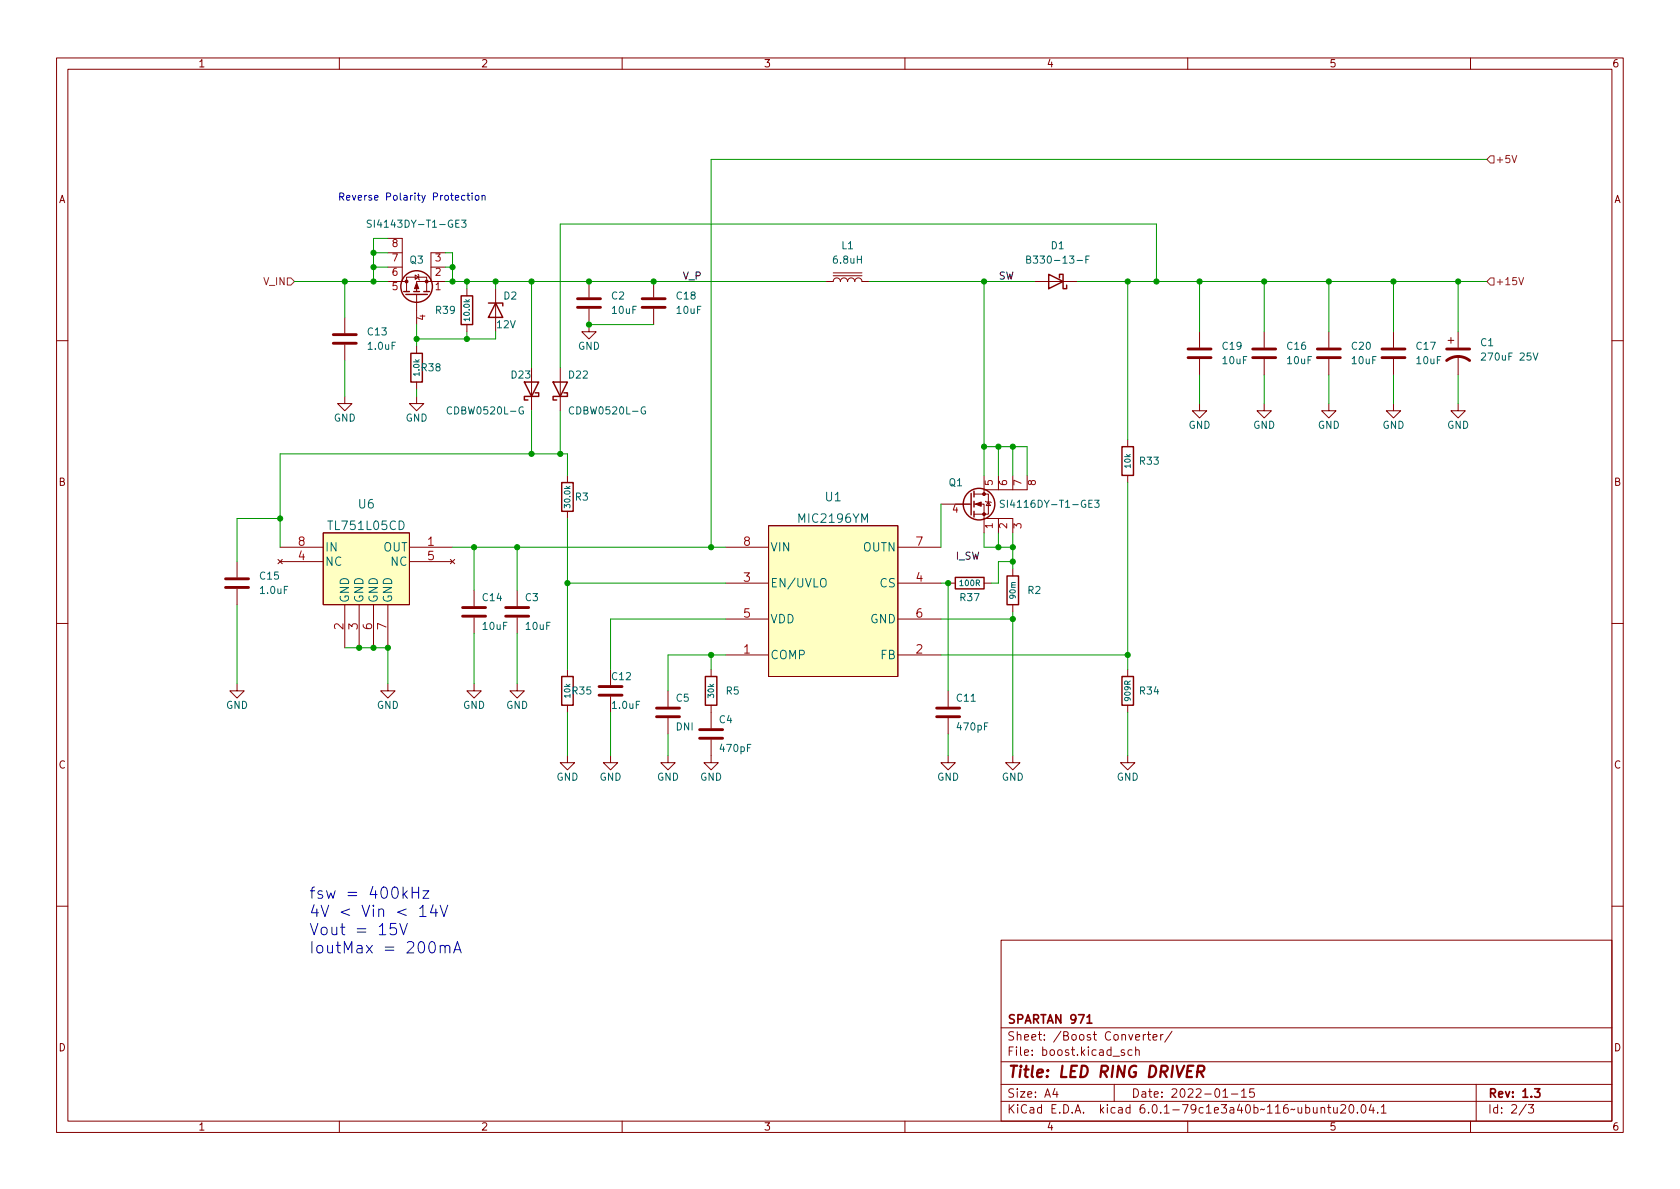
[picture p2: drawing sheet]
<svg xmlns="http://www.w3.org/2000/svg" width="297mm" height="210mm" viewBox="0 0 297 210" stroke-linecap="round" stroke-linejoin="round" font-family="sans-serif">
<g fill="none" stroke="#840000" stroke-width=".18">
<path d="M10 10.2h277v190.1h-277zM12 12.2h273v186.1h-273zM60 10.2v2M110 10.2v2M160 10.2v2M210 10.2v2M260 10.2v2M61 56.1v2.8M68.6 49.8h3.3M68.6 42.2h2.5v7.6M68.6 47.2h2.5M68.6 44.7h2.5"/>
<path d="M71.9 51.6v-2.6h3.5v2.6M73.4 48.6l.6 .4-.6 .4zM73.7 52.1v5.3M73.9 48.5l.1 .1v.8l.2 .1M76.2 49.8h-2.5v1.8M76.2 49.8h2.5M76.2 47.2h2.5M78.7 44.7h-2.5v5.1M82.5 51v1.3M82.5 57.4v1.3M87.6 51v7.7M104.1 54.6v4.1h1.3l-1.3 1.2-1.2-1.2h1.2"/>
<path d="M104.1 49.8v2.8M115.6 49.8v2.8M115.6 54.6v2.8M146 49.8h1.3a.64 .64 0 0 1 .7-.7 .64 .64 0 0 1 .6 .7 .64 .64 0 0 1 .6-.7 .64 .64 0 0 1 .7 .7 .64 .64 0 0 1 .6-.7 .64 .64 0 0 1 .6 .7 .64 .64 0 0 1 .7-.7 .64 .64 0 0 1 .6 .7h1.3M147.3 48.8h5.1M147.3 48.3h5.1M182.9 49.8h7.6M212.1 58.7v2.8M223.5 58.7v2.8M234.9 58.7v2.8M246.4 58.7v2.8M256.5 59.7v1"/>
<path d="M257.8 58.7v2.8M10 60.2h2M61 70.1v1.3h1.2l-1.2 1.2-1.3-1.2h1.3M61 61v2.7M73.7 70.1v1.3h1.2l-1.2 1.2-1.3-1.2h1.3M73.7 61.2v1.3M73.7 67.6v1.2M94 65v7.6M99.1 65v7.6M199.4 77.7v1.3M212.1 71.4v1.2h1.3l-1.3 1.3-1.3-1.3h1.3M212.1 63.5v2.8"/>
<path d="M223.5 71.4v1.2h1.3l-1.3 1.3-1.3-1.3h1.3M223.5 63.5v2.8M234.9 71.4v1.2h1.3l-1.3 1.3-1.2-1.3h1.2M234.9 63.5v2.8M246.4 71.4v1.2h1.2l-1.2 1.3-1.3-1.3h1.3M246.4 63.5v2.8M256 60.2h1M257.8 71.4v1.2h1.3l-1.3 1.3-1.3-1.3h1.3M257.8 63v3.3M285 60.2h2M41.9 99.3v2.8M49.1 98.9l.8 .8"/>
<path d="M49.5 96.8h7.6M49.5 99.3h7.6M49.9 98.9l-.8 .8M57.1 94.2h15.3v12.7h-15.3zM72.4 96.8h7.6M72.4 99.3h7.6M79.6 98.9l.8 .8M80.4 98.9l-.8 .8M100.3 84.1v1.2M100.3 90.4v1.3M128.3 96.8h7.6M135.9 93h22.8v26.6h-22.8z"/>
<path d="M158.7 96.8h7.7M166.4 89.1h5.3M172.2 89.1h1.8v2.6M172.2 87.4h2.6v3.5h-2.6M174 91.7h5.1v2.5M174 84.1v3.3M174 91.7v2.5M174.2 88.6l.2 .2h.7l.2 .1M174.8 88.8l.3 .6h-.7zM176.5 84.1v2.5M176.5 91.7v2.5M179.1 84.1v2.5"/>
<path d="M181.6 84.1v2.5h-7.6M199.4 84.1v1.2M10 110.2h2M41.9 104.1v2.8M61 106.9v7.6M63.5 106.9v7.6M66 106.9v7.6M68.6 106.9v7.6M83.8 104.4v2.8M83.8 109.2v2.8M91.4 104.4v2.8M91.4 109.2v2.8"/>
<path d="M100.3 118.4v1.2M107.9 118.4v2.8M125.7 118.4v1.2M128.3 103.1h7.6M128.3 115.8h7.6M128.3 109.5h7.6M158.7 103.1h7.7M158.7 115.8h7.7M158.7 109.5h7.7M167.6 103.1h1.3M174 103.1h1.3M179.1 100.6v1.2"/>
<path d="M179.1 106.9v1.3M199.4 118.4v1.2M285 110.2h2M41.9 120.9v1.3h1.3l-1.3 1.2-1.3-1.2h1.3M68.6 120.9v1.3h1.2l-1.2 1.2-1.3-1.2h1.3M83.8 120.9v1.3h1.3l-1.3 1.2-1.3-1.2h1.3M91.4 120.9v1.3h1.3l-1.3 1.2-1.2-1.2h1.2M100.3 133.6v1.3h1.3l-1.3 1.2-1.2-1.2h1.2M100.3 124.7v1.3M107.9 133.6v1.3h1.3l-1.3 1.2-1.2-1.2h1.2M107.9 123.2v2.8M118.1 133.6v1.3h1.3l-1.3 1.2-1.3-1.2h1.3"/>
<path d="M118.1 122.2v2.8M118.1 127v2.8M125.7 130.8v4.1h1.3l-1.3 1.2-1.2-1.2h1.2M125.7 124.7v4.1M167.6 133.6v1.3h1.3l-1.3 1.2-1.2-1.2h1.2M167.6 122.2v2.8M167.6 127v2.8M179.1 133.6v1.3h1.2l-1.2 1.2-1.3-1.2h1.3M199.4 133.6v1.3h1.3l-1.3 1.2-1.3-1.2h1.3M199.4 124.7v1.3M10 160.2h2M177 166.3h108v32h-108z"/>
<path d="M285 160.2h2M60 198.3v2M110 198.3v2M160 198.3v2M177 194.8h108M177 191.8h108M177 187.8h108M177 181.8h108M186.5 192.5l-.4 1h1M186.9 193v1M197 191.8v3M198.8 185.7l-.4-.1-.2 .2 .1 .3 .5 .1v.4h-.6"/>
<path d="M200.1 185.7l-.4-.1-.3 .3v.4l.2 .3h.5M200.8 185.8l.2-.2 .4 .1v.9M200.8 185.1v1.5M202.1 182.9v1M202.6 182.9l-.3 .1-.2 .2M202.9 182.9h.5M203.1 182.4v1.3l.3 .2M203.9 183.4l.7-.1-.1-.3-.4-.1-.2 .2v.8h.6M205.2 182.9v1M205.6 182.9l-.2 .1-.2 .2M207.2 182.4l-1.3 1.9M210 198.3v2"/>
<path d="M216.2 194h.9M217.7 193.5h1.2M219.5 193l.4-.5v1.5M219.5 194h.9M221.7 192.5h-.7l-.1 .7 .2-.1 .5 .1 .2 .2-.1 .5-.2 .1-.6-.1M233.6 196l.2-.2 .3 .1 .1 .9M233.6 195.8v1M234.7 195.8h.6M234.9 195.3v1.3l.4 .2M235.8 195.8l.1 1h.3l.2-.1M236.4 195.8v1M237.1 195.5l.5-.2 .3 .2v.3l-.9 1h.9"/>
<path d="M238.7 195.4l.2-.1a.81 .81 0 0 1 .5 .7 .81 .81 0 0 1-.3 .8h-.1a.81 .81 0 0 1-.6-.6 .81 .81 0 0 1 .3-.8zM240 196.7v.1M240.8 195.5l.2-.2a.81 .81 0 0 1 .6 .7 .81 .81 0 0 1-.3 .8h-.2a.81 .81 0 0 1-.3-1.3zM242.4 195.3l-.3 1h.9M242.8 195.8v1M243.6 196.7v.1M244.2 195.8l.4-.5v1.5M244.2 196.8h.9M260 198.3v2M261 191.8v6.5M269.9 195.3l-1.3 1.9M270.2 195.3h1l-.6 .6 .5 .1v.7l-.2 .1h-.5l-.2-.1"/>
</g>
<path d="M192.2 179.9l.4-.5v1.5M192.2 180.9h.9M271.3 192.5h1l-.5 .6 .4 .1v.7l-.2 .1h-.4l-.3-.1" fill="none" stroke="#840000" stroke-width=".3"/>
<path d="M211.7 189.5h.8a.55 .55 0 0 0 .4-.5 .55 .55 0 0 0-.3-.5h-.7l-.3 2M212.2 189.5l.6 1" fill="none" stroke="#840000" stroke-width=".4"/>
<g fill="none" stroke="#840000" stroke-width=".25">
<path d="M71.4 51.6h1M71.8 52.1h3.8M73.2 51.6h1M74.9 51.6h1M81.5 52.3h2.1v5.1h-2.1zM86.4 53.6h2.5v.5M87.6 53.6l1.3 2.5h-2.5zM185.4 48.5l2.6 1.3-2.6 1.2zM187.3 49.1v-.6h.7v2.5h.6v-.6M72.6 62.5h2.1v5.1h-2.1zM92.7 67.6h2.5l-1.2 2.5zM94.6 69.5h.6v.6h-2.5v.6h.6"/>
<path d="M97.8 67.6h2.5l-1.2 2.5zM99.7 69.5h.6v.6h-2.5v.6h.6M198.4 79h2v5.1h-2zM99.3 85.3h2v5.1h-2zM171.7 87.2v3.9M172.2 86.9v1M172.2 88.6v1.1M172.2 90.4v1M99.3 119.6h2v5.1h-2zM124.7 119.6h2v5.1h-2zM168.9 102.1h5.1v2h-5.1zM178.1 101.8h2v5.1h-2z"/>
<path d="M198.4 119.6h2v5.1h-2z"/>
<circle cx="73.7" cy="50.7" r="2.79"/>
<circle cx="173.1" cy="89.1" r="2.79"/>
</g>
<path d="M65.6 39l-.4-.1-.2 .1v.4l.5 .2 .1 .4-.2 .2-.5-.1M81.6 38.9h.8l-.4 .5 .3 .1v.6l-.1 .1-.6-.1M181.5 45.9l.6-.1 .1-.2-.1-.2-.6-.1v1.2h.5l.2-.1 .1-.3-.3-.2M192 45.9h.4M192.6 45.3h-.6v1.2M92.5 72a.59 .59 0 0 0-.7 .6 .59 .59 0 0 0 .7 .6v-.5h-.2M114.1 72a.59 .59 0 0 0-.8 .6 .59 .59 0 0 0 .8 .6v-.5h-.2M261.9 62.5l.5-.1 .3 .4-.8 .9h.8M271.1 62.4l.4 1.3 .4-1.3M177.6 88.5h-.5l-.2 .1v.3l.6 .3 .1 .3-.3 .2h-.4M193.5 88.5h.8l-.4 .4 .4 .2v.5l-.2 .1-.6-.1M145.1 102.5a.5 .5 0 0 1 .6-.2 .5 .5 0 0 1 .4 .5v.5a.5 .5 0 0 1-.5 .5 .5 .5 0 0 1-.5-.5z" fill="none" stroke="#006464" stroke-width=".18"/>
<g fill="none" stroke="#840000" stroke-width=".51">
<path d="M58.9 59.2h4.1M102.1 54.4h4.1M102.1 52.8h4.1M113.5 54.4h4.1M113.5 52.8h4.1M58.9 60.7h4.1M210.1 63.2h4M210.1 61.7h4M221.5 63.2h4.1M221.5 61.7h4.1M232.9 63.2h4.1M232.9 61.7h4.1"/>
<path d="M244.3 63.2h4.1M244.3 61.7h4.1M255.8 63.7a3.3 3.3 0 0 1 4 0M255.8 61.7h4M39.9 103.9h4M39.9 102.4h4M81.8 109h4.1M81.8 107.4h4.1M89.4 109h4.1M89.4 107.4h4.1M105.9 122.9h4.1M105.9 121.4h4.1"/>
<path d="M116.1 126.7h4M116.1 125.2h4M123.7 130.6h4.1M123.7 129h4.1M165.6 126.7h4.1M165.6 125.2h4.1"/>
</g>
<g fill="#ffffc2" stroke="#ffffc2" stroke-width=".18">
<path d="M57.1 94.2h15.3v12.7h-15.3z"/>
<path d="M135.9 93h22.8v26.6h-22.8z"/>
</g>
<g fill="#840000" stroke="#840000" stroke-width=".18">
<path d="M73.7 50l.3 1h-.7z"/>
<path d="M172.5 89.1l1-.3v.7z"/>
<circle cx="75.4" cy="49.8" r=".25"/>
<circle cx="71.9" cy="49.8" r=".25"/>
<circle cx="174" cy="90.9" r=".25"/>
<circle cx="174" cy="87.4" r=".25"/>
</g>
<path d="M263.5 27.6h.7v1.2h-.7l-.6-.6zM267.3 27.5l.5 1.3 .4-1.3M50.8 49.1h.6l.7 .7-.7 .6h-.6zM263.5 49.1h.7v1.3h-.7l-.6-.6zM268.5 49.1l.5 1.3 .4-1.3" fill="none" stroke="#725600" stroke-width=".18"/>
<g fill="none" stroke="#0000c2" stroke-width=".18">
<path d="M82.2 34.6h-.4l-.2 .2 .1 .5h.5M82.6 34.6h.4M82.7 34.1v1.1l.3 .2M83.5 34.1v.1M83.5 34.6v.8M84.1 34.6h.3l.3 .2v.4l-.3 .2-.3-.1-.1-.1zM85.2 34.7l.2-.1h.3l.1 .8M85.2 34.6v.8M72.9 156.9v2M72.9 157.8h1.1M74 156.9v2M74.8 157.5h1l-1 1.4h1"/>
<path d="M76.6 160l-.5 1.4h1.3M70 163.3h-.9l-.1 .9 .3-.1 .6 .1 .2 .2-.1 .7-.3 .2h-.4l-.3-.2M70.7 163.3l.7 2 .6-2M74.2 160.6l.6-.5v2M74.2 162.1h1.2M77.1 160.7v1.4M77.8 160.1l.7 2 .7-2M77.8 167.4a.5 .5 0 0 1 .9 .1v1M77.8 167.2v1.3M78.7 167.5l.3-.3 .4 .1 .1 1.2M80.2 168.5l.7-2 .6 2M80.4 167.9h1"/>
</g>
<g fill="none" stroke="#009600" stroke-width=".18">
<path d="M262.9 28.2h-137.2v68.6M52.1 49.8h16.5M61 49.8v6.3M66 47.2h2.6M66 44.7h2.6M68.6 42.2h-2.6v7.6M73.7 57.4v3.8M78.7 44.7h1.3v5.1M78.7 47.2h1.3M78.7 49.8h67.3M82.5 49.8v1.2M82.5 58.7v1.2"/>
<path d="M87.6 49.8v1.2M87.6 58.7v1.2h-13.9M94 49.8v15.2M104.1 57.4h11.5M153.7 49.8h29.2M174 49.8v34.3M190.5 49.8h72.4M199.4 49.8v27.9M204.5 49.8v-10.2h-105.4v25.4M212.1 49.8v8.9M223.5 49.8v8.9M234.9 49.8v8.9"/>
<path d="M246.4 49.8v8.9M257.8 49.8v8.9M61 63.7v6.4M73.7 68.8v1.3M94 72.6v7.7M99.1 72.6v7.7M174 79h7.6v5.1M176.5 79v5.1M179.1 79v5.1M212.1 66.3v5.1M223.5 66.3v5.1M234.9 66.3v5.1"/>
<path d="M246.4 66.3v5.1M257.8 66.3v5.1M49.5 91.7h-7.6v7.6M80 96.8h48.3M83.8 96.8v7.6M91.4 96.8v7.6M100.3 84.1v-3.8h-50.8v16.5M100.3 91.7v26.7M166.4 89.1v7.7M174 94.2v2.6h5.1M176.5 94.2v2.6M179.1 99.3h-2.6v3.8h-1.2"/>
<path d="M179.1 94.2v6.4M199.4 85.3v33.1M41.9 106.9v14M61 114.5h7.6v6.4M83.8 112v8.9M91.4 112v8.9M100.3 103.1h28M125.7 115.8v2.6M128.3 115.8h-10.2v6.4M128.3 109.5h-20.4v8.9M166.4 115.8h33M166.4 109.5h12.7"/>
<path d="M166.4 103.1h1.2v19.1M179.1 108.2v25.4M100.3 126v7.6M107.9 126v7.6M118.1 129.8v3.8M167.6 129.8v3.8M199.4 126v7.6"/>
</g>
<g fill="#009600" stroke="#009600" stroke-width=".18">
<circle cx="199.4" cy="49.8" r=".46"/>
<circle cx="212.1" cy="49.8" r=".46"/>
<circle cx="204.5" cy="49.8" r=".46"/>
<circle cx="176.5" cy="79" r=".46"/>
<circle cx="174" cy="79" r=".46"/>
<circle cx="223.5" cy="49.8" r=".46"/>
<circle cx="174" cy="49.8" r=".46"/>
<circle cx="234.9" cy="49.8" r=".46"/>
<circle cx="246.4" cy="49.8" r=".46"/>
<circle cx="257.8" cy="49.8" r=".46"/>
<circle cx="100.3" cy="103.1" r=".46"/>
<circle cx="80" cy="49.8" r=".46"/>
<circle cx="73.7" cy="59.9" r=".46"/>
<circle cx="91.4" cy="96.8" r=".46"/>
<circle cx="83.8" cy="96.8" r=".46"/>
<circle cx="87.6" cy="49.8" r=".46"/>
<circle cx="82.5" cy="49.8" r=".46"/>
<circle cx="94" cy="49.8" r=".46"/>
<circle cx="99.1" cy="80.3" r=".46"/>
<circle cx="94" cy="80.3" r=".46"/>
<circle cx="66" cy="114.5" r=".46"/>
<circle cx="63.5" cy="114.5" r=".46"/>
<circle cx="49.5" cy="91.7" r=".46"/>
<circle cx="68.6" cy="114.5" r=".46"/>
<circle cx="104.1" cy="57.4" r=".46"/>
<circle cx="125.7" cy="96.8" r=".46"/>
<circle cx="115.6" cy="49.8" r=".46"/>
<circle cx="179.1" cy="96.8" r=".46"/>
<circle cx="179.1" cy="99.3" r=".46"/>
<circle cx="176.5" cy="96.8" r=".46"/>
<circle cx="179.1" cy="79" r=".46"/>
<circle cx="104.1" cy="49.8" r=".46"/>
<circle cx="125.7" cy="115.8" r=".46"/>
<circle cx="167.6" cy="103.1" r=".46"/>
<circle cx="199.4" cy="115.8" r=".46"/>
<circle cx="179.1" cy="109.5" r=".46"/>
<circle cx="66" cy="47.2" r=".46"/>
<circle cx="61" cy="49.8" r=".46"/>
<circle cx="66" cy="49.8" r=".46"/>
<circle cx="66" cy="44.7" r=".46"/>
<circle cx="82.5" cy="59.9" r=".46"/>
<circle cx="80" cy="47.2" r=".46"/>
</g>
<g font-size="2.8" fill="#0000c2">
<text x="54.6" y="158.9">fsw = 400kHz</text>
<text x="54.6" y="162.2">4V &lt; Vin &lt; 14V</text>
<text x="54.6" y="165.4">Vout = 15V</text>
<text x="54.6" y="168.6">IoutMax = 200mA</text>
</g>
<text font-size="2.8" fill="#840000" x="178" y="190.6">Title: LED RING DRIVER</text>
<g font-size="2.1" fill="#006464">
<text x="63.4" y="89.9">U6</text>
<text x="146" y="88.6">U1</text>
<text x="58.3" y="93.7">TL751L05CD</text>
<text x="141.4" y="92.5">MIC2196YM</text>
<text x="57.4" y="100.1">NC</text>
<text x="57.4" y="97.5">IN</text>
<text x="67.7" y="97.5">OUT</text>
<text x="69.1" y="100.1">NC</text>
<text x="136.1" y="97.5">VIN</text>
<text x="152.6" y="97.5">OUTN</text>
<text x="61.7" y="106.7" transform="rotate(-90 61.7 106.7)">GND</text>
<text x="64.2" y="106.7" transform="rotate(-90 64.2 106.7)">GND</text>
<text x="66.8" y="106.7" transform="rotate(-90 66.8 106.7)">GND</text>
<text x="69.3" y="106.7" transform="rotate(-90 69.3 106.7)">GND</text>
<text x="136.1" y="103.9">EN/UVLO</text>
<text x="155.6" y="103.9">CS</text>
<text x="136.1" y="110.2">VDD</text>
<text x="153.9" y="110.2">GND</text>
<text x="136.1" y="116.6">COMP</text>
<text x="155.7" y="116.6">FB</text>
</g>
<g font-size="2.1" fill="#a90000">
<text x="52.8" y="99.1">4</text>
<text x="52.8" y="96.5">8</text>
<text x="75.6" y="96.5">1</text>
<text x="75.6" y="99.1">5</text>
<text x="131.5" y="96.5">8</text>
<text x="162" y="96.5">7</text>
<text x="131.5" y="102.9">3</text>
<text x="162" y="102.9">4</text>
<text x="60.7" y="111.3" transform="rotate(-90 60.7 111.3)">2</text>
<text x="63.2" y="111.3" transform="rotate(-90 63.2 111.3)">3</text>
<text x="65.8" y="111.3" transform="rotate(-90 65.8 111.3)">6</text>
<text x="68.3" y="111.3" transform="rotate(-90 68.3 111.3)">7</text>
<text x="131.5" y="109.2">5</text>
<text x="162" y="109.2">6</text>
<text x="131.5" y="115.6">1</text>
<text x="162" y="115.6">2</text>
</g>
<g font-size="2.1" fill="#840000">
<text x="178" y="184">Sheet: /Boost Converter/</text>
<text x="178" y="181">SPARTAN 971</text>
<text x="178" y="186.7">File: boost.kicad_sch</text>
<text x="178" y="196.9">KiCad E.D.A. kicad 6.0.1-79c1e3a40b~116~ubuntu20.04.1</text>
<text x="178" y="194.1">Size: A4</text>
<text x="200" y="194.1">Date: 2022-01-15</text>
<text x="263" y="194.1">Rev: 1.3</text>
<text x="263" y="196.9">Id: 2/3</text>
</g>
<g font-size="1.8" fill="#840000">
<text x="35" y="11.9">1</text>
<text x="85" y="11.9">2</text>
<text x="135" y="11.9">3</text>
<text x="185" y="11.9">4</text>
<text x="235" y="11.9">5</text>
<text x="285" y="11.9">6</text>
<text x="10.3" y="35.9">A</text>
<text x="285.3" y="35.9">A</text>
<text x="10.3" y="85.9">B</text>
<text x="285.3" y="85.9">B</text>
<text x="10.3" y="135.9">C</text>
<text x="285.3" y="135.9">C</text>
<text x="10.3" y="185.9">D</text>
<text x="285.3" y="185.9">D</text>
<text x="35" y="199.9">1</text>
<text x="85" y="199.9">2</text>
<text x="135" y="199.9">3</text>
<text x="185" y="199.9">4</text>
<text x="235" y="199.9">5</text>
<text x="285" y="199.9">6</text>
</g>
<g font-size="1.8" fill="#725600">
<text x="264.4" y="28.8">+5V</text>
<text x="46.7" y="50.4">V_IN</text>
<text x="264.4" y="50.4">+15V</text>
</g>
<text font-size="1.8" fill="#0000c2" x="59.7" y="35.5">Reverse Polarity Protection</text>
<g font-size="1.8" fill="#006464">
<text x="66.2" y="40.3">SI4143DY-T1-GE3</text>
<text x="72.5" y="46.6">Q3</text>
<text x="147.5" y="46.6">6.8uH</text>
<text x="148.8" y="44.1">L1</text>
<text x="182.8" y="46.6">B330-13-F</text>
<text x="185.9" y="44.1">D1</text>
<text x="89.1" y="53">D2</text>
<text x="108.1" y="53">C2</text>
<text x="119.7" y="53">C18</text>
<text x="65.1" y="59.3">C13</text>
<text x="77.1" y="55.5">R39</text>
<text x="87.9" y="58">12V</text>
<text x="108.3" y="55.5">10uF</text>
<text x="119.7" y="55.5">10uF</text>
<text x="65.2" y="61.8">1.0uF</text>
<text x="74.6" y="65.7">R38</text>
<text x="102.2" y="61.8">GND</text>
<text x="216.2" y="61.8">C19</text>
<text x="216.2" y="64.4">10uF</text>
<text x="227.6" y="61.8">C16</text>
<text x="227.7" y="64.4">10uF</text>
<text x="239.1" y="61.8">C20</text>
<text x="239.1" y="64.4">10uF</text>
<text x="250.5" y="61.8">C17</text>
<text x="250.5" y="64.4">10uF</text>
<text x="261.8" y="61.2">C1</text>
<text x="262.5" y="63.7">270uF 25V</text>
<text x="90.5" y="66.9">D23</text>
<text x="100.6" y="66.9">D22</text>
<text x="59" y="74.5">GND</text>
<text x="71.7" y="74.5">GND</text>
<text x="79.6" y="73.3">CDBW0520L-G</text>
<text x="101.2" y="73.3">CDBW0520L-G</text>
<text x="210.1" y="75.8">GND</text>
<text x="221.6" y="75.8">GND</text>
<text x="233" y="75.8">GND</text>
<text x="244.4" y="75.8">GND</text>
<text x="255.8" y="75.8">GND</text>
<text x="201.6" y="82.2">R33</text>
<text x="101.7" y="88.5">R3</text>
<text x="167.8" y="86">Q1</text>
<text x="178.2" y="89.8">SI4116DY-T1-GE3</text>
<text x="46" y="102.5">C15</text>
<text x="46.1" y="105">1.0uF</text>
<text x="85.4" y="106.3">C14</text>
<text x="92.9" y="106.3">C3</text>
<text x="169.8" y="106.3">R37</text>
<text x="181.7" y="105">R2</text>
<text x="85.4" y="111.4">10uF</text>
<text x="93.1" y="111.4">10uF</text>
<text x="39.9" y="125.3">GND</text>
<text x="66.6" y="125.3">GND</text>
<text x="81.9" y="125.3">GND</text>
<text x="89.5" y="125.3">GND</text>
<text x="101.2" y="122.8">R35</text>
<text x="108.3" y="120.3">C12</text>
<text x="108.4" y="125.3">1.0uF</text>
<text x="119.6" y="124.1">C5</text>
<text x="128.4" y="122.8">R5</text>
<text x="169.2" y="124.1">C11</text>
<text x="201.6" y="122.8">R34</text>
<text x="119.5" y="129.2">DNI</text>
<text x="127.2" y="127.9">C4</text>
<text x="169.4" y="129.2">470pF</text>
<text x="127.5" y="133">470pF</text>
<text x="98.4" y="138">GND</text>
<text x="106" y="138">GND</text>
<text x="116.1" y="138">GND</text>
<text x="123.8" y="138">GND</text>
<text x="165.7" y="138">GND</text>
<text x="177.1" y="138">GND</text>
<text x="197.4" y="138">GND</text>
</g>
<g font-size="1.8" fill="#a90000">
<text x="69.4" y="46.2">7</text>
<text x="69.4" y="43.7">8</text>
<text x="77" y="46.2">3</text>
<text x="69.4" y="51.3">5</text>
<text x="69.4" y="48.8">6</text>
<text x="77" y="51.3">1</text>
<text x="77" y="48.8">2</text>
<text x="75.2" y="56.6" transform="rotate(-90 75.2 56.6)">4</text>
<text x="175.5" y="85.8" transform="rotate(-90 175.5 85.8)">5</text>
<text x="178.1" y="85.8" transform="rotate(-90 178.1 85.8)">6</text>
<text x="180.6" y="85.8" transform="rotate(-90 180.6 85.8)">7</text>
<text x="183.1" y="85.8" transform="rotate(-90 183.1 85.8)">8</text>
<text x="168.4" y="90.7">4</text>
<text x="175.5" y="93.5" transform="rotate(-90 175.5 93.5)">1</text>
<text x="178.1" y="93.5" transform="rotate(-90 178.1 93.5)">2</text>
<text x="180.6" y="93.5" transform="rotate(-90 180.6 93.5)">3</text>
</g>
<g font-size="1.8" fill="#0f0f0f">
<text x="120.6" y="49.4">V_P</text>
<text x="176.5" y="49.4">SW</text>
<text x="168.9" y="99">I_SW</text>
</g>
<g font-size="1.4" fill="#006464">
<text x="83.1" y="56.6" transform="rotate(-90 83.1 56.6)">10.0k</text>
<text x="74.2" y="66.4" transform="rotate(-90 74.2 66.4)">1.0k</text>
<text x="199.9" y="82.7" transform="rotate(-90 199.9 82.7)">10k</text>
<text x="100.8" y="89.6" transform="rotate(-90 100.8 89.6)">30.0k</text>
<text x="169.8" y="103.6">100R</text>
<text x="179.6" y="105.8" transform="rotate(-90 179.6 105.8)">90m</text>
<text x="100.8" y="123.3" transform="rotate(-90 100.8 123.3)">10k</text>
<text x="126.2" y="123.3" transform="rotate(-90 126.2 123.3)">30k</text>
<text x="199.9" y="123.8" transform="rotate(-90 199.9 123.8)">909R</text>
</g>
</svg>
